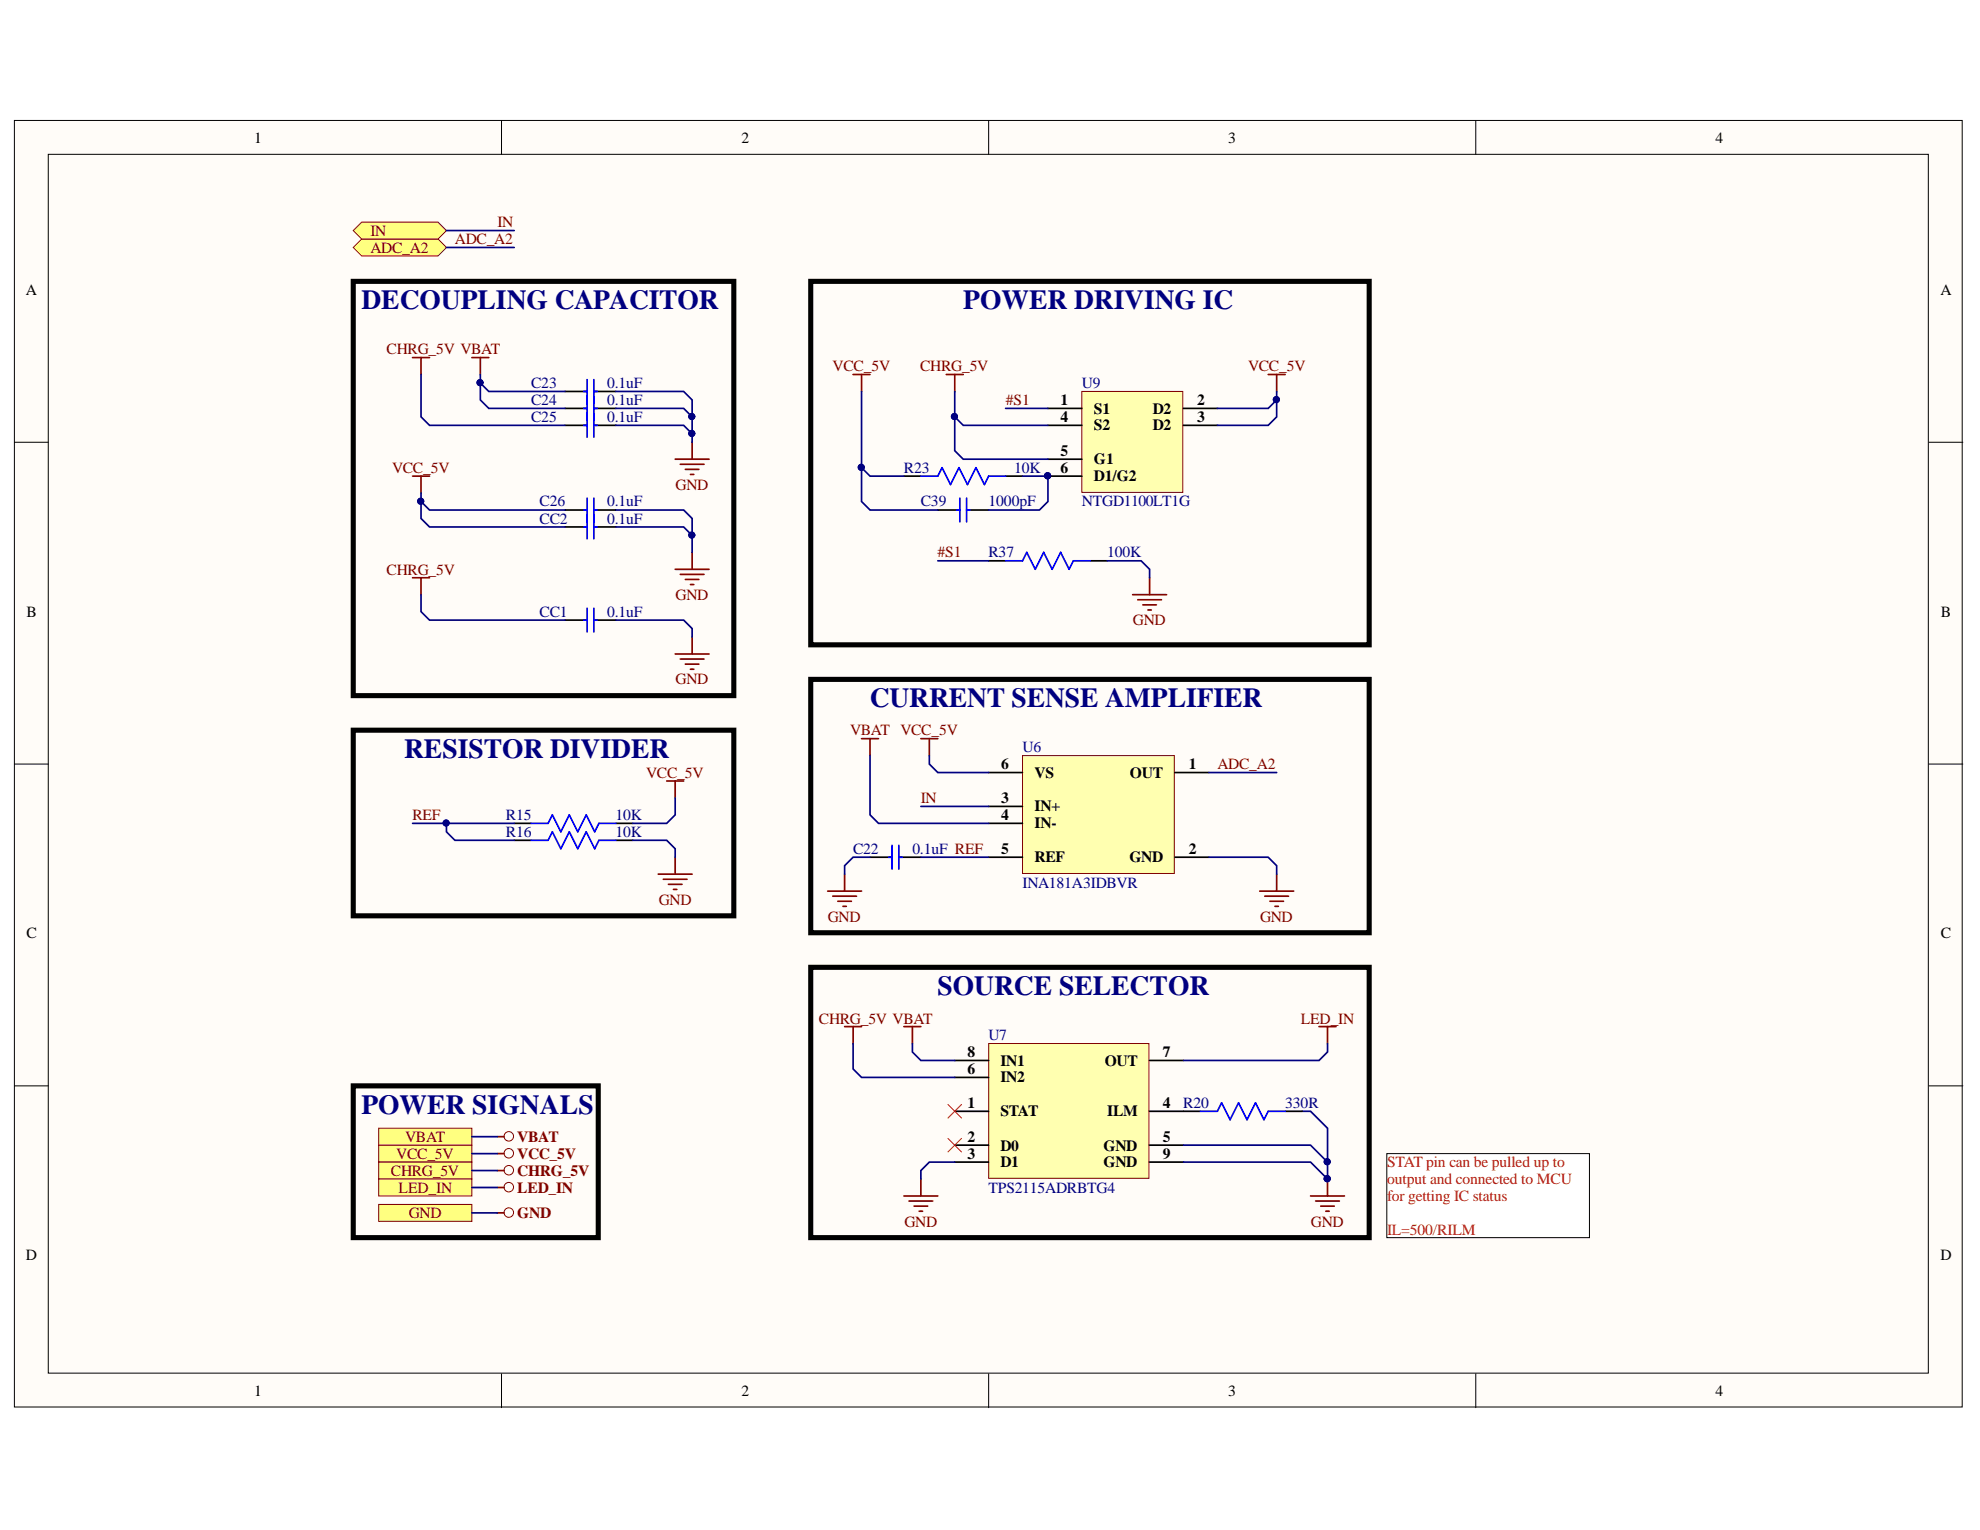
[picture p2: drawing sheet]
<svg xmlns="http://www.w3.org/2000/svg" width="279mm" height="216mm" viewBox="0 0 279 216" stroke-linecap="round" stroke-linejoin="round" font-family="sans-serif">
<g fill="#fffcf8" stroke="#000" stroke-width=".14">
<path d="M2 17h274.9v181.5h-274.9z"/>
<path d="M6.8 21.8h265.3v172h-265.3z"/>
</g>
<path d="M70.8 17v4.8M139.5 17v4.8M208.2 17v4.8M2 62.4h4.8M272.2 62.4h4.8M2 107.8h4.8M272.2 107.8h4.8M2 153.2h4.8M272.2 153.2h4.8M70.8 193.9v4.7M139.5 193.9v4.7M208.2 193.9v4.7" fill="none" stroke="#000" stroke-width=".14"/>
<path d="M114.4 39.7h78.8v51.3h-78.8z" fill="none" stroke="#000" stroke-width=".72"/>
<path d="M119.2 144.9h2.4M120.4 144.9v2.4M127.6 144.9h2.3M128.7 144.9v2.4" fill="none" stroke="#800000" stroke-width=".24"/>
<path d="M139.5 147.3h22.6v19h-22.6z" fill="#ffffb0" stroke="#800000" stroke-width=".14"/>
<path d="M79.7 55.2h3.1M83.8 55.2h3.1M134.7 156.8h4.8M134.7 152h4.8M134.7 149.6h4.8M162.2 156.8h4.8M162.2 149.6h4.8M134.7 161.6h4.8M134.7 164h4.8M162.2 161.6h4.8M162.2 164h4.8" fill="none" stroke="#000" stroke-width=".24"/>
<g fill="none" stroke="#800000" stroke-width=".24">
<path d="M66.6 50.5h2.4M67.8 50.5v2.3M95.3 64.8h4.8M96 65.5h3.3M96.7 66.2h1.9M97.4 66.9h.5M97.7 62.4v2.4M186.1 144.9h2.4M187.3 144.9v2.4M127.6 168.8h4.7M128.3 169.5h3.3M129 170.2h1.9"/>
<path d="M129.7 170.9h.5M129.9 166.4v2.4M184.9 168.8h4.8M185.7 169.5h3.3M186.4 170.2h1.9M187.1 170.9h.5M187.3 166.4v2.4"/>
</g>
<circle cx="187.3" cy="166.3" r=".43" fill="#000080" stroke="#000080" stroke-width=".14"/>
<path d="M82.4 55.2h.4M82.8 53.6v3.3M83.8 53.6v3.3M83.8 55.2h.5" fill="none" stroke="#00f" stroke-width=".24"/>
<path d="M49.8 39.7h53.7v58.5h-53.7zM114.4 136.5h78.8v38.1h-78.8z" fill="none" stroke="#000" stroke-width=".72"/>
<path d="M133.8 155.9l1.9 1.9M135.7 155.9l-1.9 1.9M133.8 160.6l1.9 2M135.7 160.6l-1.9 2" fill="none" stroke="#f00" stroke-width=".14"/>
<path d="M195.7 162.8h28.6v11.8h-28.6z" fill="#fff" stroke="#000" stroke-width=".14"/>
<path d="M114.4 95.9h78.8v35.7h-78.8z" fill="none" stroke="#000" stroke-width=".72"/>
<path d="M144.3 106.6h21.4v16.7h-21.4z" fill="#ffffb0" stroke="#800000" stroke-width=".14"/>
<g fill="none" stroke="#000" stroke-width=".24">
<path d="M79.7 72h3.1M83.8 72h3.1M72.6 116.2h2.4M72.6 118.6h2.4M86.9 116.2h2.4M86.9 118.6h2.4M139.5 109h4.8M139.5 113.8h4.8M139.5 116.2h4.8M165.8 109h4.8M122.8 121h3.1M126.8 121h3.1"/>
<path d="M139.5 121h4.8M165.8 121h4.8"/>
</g>
<g fill="none" stroke="#800000" stroke-width=".24">
<path d="M58.2 67.2h2.4M59.4 67.2v2.4M97.7 77.9v2.4M95.3 80.3h4.8M96 81.1h3.3M96.7 81.8h1.9M97.4 82.5h.5M94.1 110.2h2.4M95.3 110.2v2.4M121.6 104.2h2.4M122.8 104.2v2.4M129.9 104.2h2.4"/>
<path d="M131.1 104.2v2.4M92.9 123.4h4.8M93.6 124.1h3.3M94.3 124.8h1.9M95 125.5h.5M95.3 121v2.4M116.8 125.7h4.8M117.5 126.5h3.4M118.2 127.2h1.9M118.9 127.9h.5M119.2 123.4v2.3M177.8 125.7h4.7"/>
<path d="M178.5 126.5h3.3M179.2 127.2h1.9M179.9 127.9h.5M180.2 123.4v2.3"/>
</g>
<path d="M82.4 72h.4M82.8 70.3v3.3M83.8 70.3v3.3M83.8 72h.5M75 116.2h2.3l.6-1.2 1.2 2.4 1.2-2.4 1.2 2.4 1.2-2.4 1.2 2.4 .6-1.2h2.4M75 118.6h2.3l.6-1.2 1.2 2.4 1.2-2.4 1.2 2.4 1.2-2.4 1.2 2.4 .6-1.2h2.4M125.9 119.3v3.3M126.8 119.3v3.3M125.4 121h.5M126.8 121h.5" fill="none" stroke="#00f" stroke-width=".24"/>
<path d="M49.8 103h53.7v26.2h-53.7z" fill="none" stroke="#000" stroke-width=".72"/>
<path d="M49.8 34.9l1.2-1.2h10.8l1.2 1.2-1.2 1.2h-10.8z" fill-rule="evenodd" fill="#ffff80" stroke="#800000" stroke-width=".14"/>
<path d="M58.2 50.5h2.4M59.4 50.5v2.3" fill="none" stroke="#800000" stroke-width=".24"/>
<path d="M79.7 57.6h3.1M83.8 57.6h3.1M79.7 60h3.1M83.8 60h3.1" fill="none" stroke="#000" stroke-width=".24"/>
<path d="M82.4 57.6h.4M82.8 56v5.7M83.8 56v5.7M83.8 57.6h.5M82.4 60h.4M83.8 60h.5" fill="none" stroke="#00f" stroke-width=".24"/>
<g fill="#ffff80" stroke="#800000" stroke-width=".14">
<path d="M49.8 32.5l1.2-1.2h10.8l1.2 1.2-1.2 1.2h-10.8z" fill-rule="evenodd"/>
<path d="M53.4 170h13.2v2.3h-13.2z" fill-rule="evenodd"/>
</g>
<circle cx="71.8" cy="171.1" r=".67" fill="none" stroke="#800000" stroke-width=".14"/>
<path d="M70.2 171.2h.9" fill="none" stroke="#800000" stroke-width=".24"/>
<path d="M53.4 161.6h13.2v2.4h-13.2z" fill-rule="evenodd" fill="#ffff80" stroke="#800000" stroke-width=".14"/>
<circle cx="71.8" cy="162.7" r=".67" fill="none" stroke="#800000" stroke-width=".14"/>
<path d="M70.2 162.8h.9" fill="none" stroke="#800000" stroke-width=".24"/>
<path d="M49.8 153.2h34.6v21.4h-34.6z" fill="none" stroke="#000" stroke-width=".72"/>
<path d="M53.4 164h13.2v2.4h-13.2z" fill-rule="evenodd" fill="#ffff80" stroke="#800000" stroke-width=".14"/>
<circle cx="71.8" cy="165.1" r=".67" fill="none" stroke="#800000" stroke-width=".14"/>
<path d="M70.2 165.2h.9" fill="none" stroke="#800000" stroke-width=".24"/>
<path d="M53.4 159.2h13.2v2.4h-13.2z" fill-rule="evenodd" fill="#ffff80" stroke="#800000" stroke-width=".14"/>
<circle cx="71.8" cy="160.4" r=".67" fill="none" stroke="#800000" stroke-width=".14"/>
<path d="M70.2 160.4h.9" fill="none" stroke="#800000" stroke-width=".24"/>
<path d="M152.7 55.2h14.2v14.3h-14.2z" fill="#ffffb0" stroke="#800000" stroke-width=".14"/>
<g fill="none" stroke="#000" stroke-width=".24">
<path d="M147.9 57.6h4.8M167 57.6h4.8M79.7 74.4h3.1M83.8 74.4h3.1M127.6 67.2h2.3M132.3 72h3.1M136.4 72h3.1M139.5 79.1h2.4M141.9 67.2h2.4M147.9 60h4.8M147.9 64.8h4.8M147.9 67.2h4.8"/>
<path d="M153.9 79.1h2.3M167 60h4.8M79.7 87.5h3.1M83.8 87.5h3.1"/>
</g>
<circle cx="147.8" cy="67.1" r=".43" fill="#000080" stroke="#000080" stroke-width=".14"/>
<g fill="none" stroke="#800000" stroke-width=".24">
<path d="M120.4 52.8h2.4M121.6 52.8v2.4M133.5 52.8h2.4M134.7 52.8v2.4M179 52.8h2.3M180.2 52.8v2.4M58.2 81.5h2.4M59.4 81.5v2.4M95.3 92.3h4.8M96 93h3.3M96.7 93.7h1.9M97.4 94.4h.5"/>
<path d="M97.7 89.9v2.4M159.8 83.9h4.8M160.5 84.6h3.4M161.3 85.4h1.9M162 86.1h.5M162.2 81.5v2.4"/>
</g>
<g fill="none" stroke="#00f" stroke-width=".24">
<path d="M82.4 74.4h.4M82.8 72.7v3.3M83.8 72.7v3.3M83.8 74.4h.5M129.9 67.2h2.4l.6-1.2 1.2 2.4 1.2-2.4 1.2 2.4 1.2-2.4 1.2 2.4 .6-1.2h2.4M135 72h.4M135.4 70.3v3.3M136.4 70.3v3.3M136.4 72h.5M141.9 79.1h2.4l.6-1.2 1.2 2.4 1.2-2.4 1.2 2.4 1.2-2.4 1.2 2.4 .6-1.2h2.4M82.4 87.5h.4M82.8 85.8v3.4"/>
<path d="M83.8 85.8v3.4M83.8 87.5h.5"/>
</g>
<path d="M53.4 166.4h13.2v2.4h-13.2z" fill-rule="evenodd" fill="#ffff80" stroke="#800000" stroke-width=".14"/>
<circle cx="71.8" cy="167.5" r=".67" fill="none" stroke="#800000" stroke-width=".14"/>
<path d="M70.2 167.6h.9" fill="none" stroke="#800000" stroke-width=".24"/>
<g fill="none" stroke="#000080" stroke-width=".24">
<path d="M63 34.9h9.6M63 32.5h9.6M59.4 52.8v6l1.2 1.2h19.1M67.8 54v2.4l1.2 1.2h10.7M67.8 52.8v1.2l1.2 1.2h10.7M86.9 57.6h9.6l1.2 1.2v2.4M86.9 55.2h9.6l1.2 1.2v2.4M121.6 55.2v15.6l1.2 1.2h9.5M134.7 58.8v4.8l1.2 1.2h12M134.7 55.2v3.6l1.2 1.2h12M141.9 57.6h6M180.2 56.4v2.4l-1.2 1.2h-7.2"/>
<path d="M180.2 55.2v1.2l-1.2 1.2h-7.2M59.4 70.8v2.4l1.2 1.2h19.1M59.4 69.6v1.2l1.2 1.2h19.1M86.9 74.4h9.6l1.2 1.2M86.9 72h9.6l1.2 1.2v4.7M86.9 60h9.6l1.2 1.2v1.2M121.6 66l1.2 1.2h4.8M132.3 79.1h7.2M144.3 67.2h3.6v3.6l-1.2 1.2h-7.2M156.2 79.1h4.8l1.2 1.2v1.2M59.4 83.9v2.4l1.2 1.2h19.1M86.9 87.5h9.6l1.2 1.2v1.2"/>
<path d="M58.2 116.2h14.4M63 116.2v1.2l1.2 1.2h8.4M89.3 118.6h4.8l1.2 1.2v1.2M95.3 112.6v2.4l-1.2 1.2h-4.8M122.8 106.6v8.4l1.2 1.2h15.5M129.9 113.8h9.6M131.1 106.6v1.2l1.2 1.2h7.2M170.6 109h9.6M122.8 121h-2.4l-1.2 1.2v1.2M129.9 121h9.6M170.6 121h8.4l1.2 1.2v1.2M120.4 147.3v3.5l1.2 1.2h13.1"/>
<path d="M128.7 147.3v1.1l1.2 1.2h4.8M183.7 156.8h1.2l2.4 2.4v4.8M187.3 147.3v1.1l-1.2 1.2h-19.1M66.6 171.2h3.6M66.6 167.6h3.6M66.6 165.2h3.6M66.6 162.8h3.6M66.6 160.4h3.6M134.7 164h-3.6l-1.2 1.2v1.2M167 161.6h17.9l2.4 2.4v2.4l-2.4-2.4h-17.9"/>
</g>
<g fill="#000080" stroke="#000080" stroke-width=".14">
<circle cx="187.3" cy="163.9" r=".43"/>
<circle cx="63" cy="116.1" r=".43"/>
<circle cx="59.4" cy="70.7" r=".43"/>
<circle cx="67.7" cy="54" r=".43"/>
<circle cx="97.6" cy="75.5" r=".43"/>
<circle cx="97.6" cy="61.2" r=".43"/>
<circle cx="97.6" cy="58.8" r=".43"/>
<circle cx="121.5" cy="65.9" r=".43"/>
<circle cx="134.7" cy="58.8" r=".43"/>
<circle cx="147.8" cy="67.1" r=".43"/>
<circle cx="187.3" cy="166.3" r=".43"/>
<circle cx="180.1" cy="56.4" r=".43"/>
</g>
<path d="M167 156.8h2.4M181.3 156.8h2.4" fill="none" stroke="#000" stroke-width=".24"/>
<path d="M169.4 156.8h2.4l.6-1.2 1.2 2.4 1.2-2.4 1.2 2.4 1.2-2.4 1.2 2.4 .6-1.2h2.3" fill="none" stroke="#00f" stroke-width=".24"/>
<g font-size="3.9" fill="#000080">
<text x="51" y="43.6">DECOUPLING CAPACITOR</text>
<text x="135.9" y="43.6">POWER DRIVING IC</text>
<text x="122.7" y="99.8">CURRENT SENSE AMPLIFIER</text>
<text x="57" y="107">RESISTOR DIVIDER</text>
<text x="132.3" y="140.5">SOURCE SELECTOR</text>
<text x="51" y="157.2">POWER SIGNALS</text>
</g>
<g font-size="2.2">
<text x="35.9" y="20.1">1</text>
<text x="104.6" y="20.1">2</text>
<text x="173.3" y="20.1">3</text>
<text x="242.1" y="20.1">4</text>
<text x="3.6" y="41.6">A</text>
<text x="273.8" y="41.6">A</text>
<text x="149.6" y="57.2">1</text>
<text x="149.6" y="59.5">4</text>
<text x="154.4" y="58.4">S1</text>
<text x="162.7" y="58.4">D2</text>
<text x="168.9" y="57.2">2</text>
<text x="168.9" y="59.5">3</text>
<text x="149.6" y="64.4">5</text>
<text x="154.4" y="60.7">S2</text>
<text x="154.4" y="65.5">G1</text>
<text x="162.7" y="60.7">D2</text>
<text x="149.6" y="66.7">6</text>
<text x="154.4" y="67.9">D1/G2</text>
<text x="3.7" y="87">B</text>
<text x="273.9" y="87">B</text>
<text x="141.3" y="113.3">3</text>
<text x="141.3" y="108.6">6</text>
<text x="146" y="109.8">VS</text>
<text x="159.4" y="109.8">OUT</text>
<text x="167.7" y="108.6">1</text>
<text x="141.3" y="115.7">4</text>
<text x="146" y="114.5">IN+</text>
<text x="146" y="116.9">IN-</text>
<text x="141.3" y="120.5">5</text>
<text x="146" y="121.7">REF</text>
<text x="159.4" y="121.7">GND</text>
<text x="167.7" y="120.5">2</text>
<text x="3.7" y="132.4">C</text>
<text x="273.9" y="132.4">C</text>
<text x="136.5" y="149.2">8</text>
<text x="164.1" y="149.2">7</text>
<text x="136.5" y="151.5">6</text>
<text x="141.2" y="152.7">IN2</text>
<text x="141.2" y="150.4">IN1</text>
<text x="155.9" y="150.4">OUT</text>
<text x="136.5" y="156.4">1</text>
<text x="136.5" y="161.1">2</text>
<text x="141.2" y="157.5">STAT</text>
<text x="156.2" y="157.5">ILM</text>
<text x="164.1" y="156.4">4</text>
<text x="164.1" y="161.1">5</text>
<text x="136.5" y="163.5">3</text>
<text x="141.2" y="162.4">D0</text>
<text x="141.2" y="164.7">D1</text>
<text x="155.7" y="162.4">GND</text>
<text x="155.7" y="164.7">GND</text>
<text x="164.1" y="163.5">9</text>
<text x="3.6" y="177.8">D</text>
<text x="273.8" y="177.8">D</text>
<text x="35.9" y="196.9">1</text>
<text x="104.6" y="196.9">2</text>
<text x="173.3" y="196.9">3</text>
<text x="242.1" y="196.9">4</text>
</g>
<g font-size="2.2" fill="#800000">
<text x="52.3" y="35.7">ADC_A2</text>
<text x="52.3" y="33.2">IN</text>
<text x="64.2" y="34.4">ADC_A2</text>
<text x="70.2" y="32.1">IN</text>
<text x="54.6" y="50">CHRG_5V VBAT</text>
<text x="117.5" y="52.4">VCC_5V</text>
<text x="129.8" y="52.4">CHRG_5V</text>
<text x="176.1" y="52.4">VCC_5V</text>
<text x="141.9" y="57.2">#S1</text>
<text x="55.3" y="66.7">VCC_5V</text>
<text x="95.3" y="69.1">GND</text>
<text x="54.6" y="81.1">CHRG_5V</text>
<text x="132.3" y="78.6">#S1</text>
<text x="95.3" y="84.7">GND</text>
<text x="159.9" y="88.2">GND</text>
<text x="95.3" y="96.6">GND</text>
<text x="119.9" y="103.8">VBAT VCC_5V</text>
<text x="91.2" y="109.8">VCC_5V</text>
<text x="129.9" y="113.3">IN</text>
<text x="171.8" y="108.6">ADC_A2</text>
<text x="58.2" y="115.7">REF</text>
<text x="93" y="127.7">GND</text>
<text x="116.8" y="130.1">GND</text>
<text x="177.8" y="130.1">GND</text>
<text x="115.5" y="144.4">CHRG_5V VBAT</text>
<text x="183.6" y="144.4">LED_IN</text>
<text x="57.2" y="161.1">VBAT</text>
<text x="73" y="161.1">VBAT</text>
<text x="55.2" y="165.9">CHRG_5V</text>
<text x="55.9" y="163.5">VCC_5V</text>
<text x="73" y="163.5">VCC_5V</text>
<text x="73" y="165.9">CHRG_5V</text>
<text x="56.3" y="168.3">LED_IN</text>
<text x="57.7" y="171.9">GND</text>
<text x="73" y="171.9">GND</text>
<text x="73" y="168.3">LED_IN</text>
<text x="127.6" y="173.1">GND</text>
<text x="185" y="173.1">GND</text>
</g>
<g font-size="2.2" fill="#000080">
<text x="74.9" y="54.8">C23</text>
<text x="74.9" y="59.5">C25</text>
<text x="74.9" y="57.2">C24</text>
<text x="85.7" y="54.8">0.1uF</text>
<text x="85.7" y="59.5">0.1uF</text>
<text x="85.7" y="57.2">0.1uF</text>
<text x="152.7" y="54.8">U9</text>
<text x="76.1" y="71.5">C26</text>
<text x="85.7" y="71.5">0.1uF</text>
<text x="127.6" y="66.7">R23</text>
<text x="129.9" y="71.5">C39</text>
<text x="139.5" y="71.5">1000pF</text>
<text x="143.1" y="66.7">10K</text>
<text x="152.7" y="71.5">NTGD1100LT1G</text>
<text x="76.1" y="73.9">CC2</text>
<text x="85.7" y="73.9">0.1uF</text>
<text x="139.5" y="78.6">R37</text>
<text x="156.2" y="78.6">100K</text>
<text x="76.1" y="87">CC1</text>
<text x="85.7" y="87">0.1uF</text>
<text x="144.3" y="106.1">U6</text>
<text x="71.4" y="115.7">R15</text>
<text x="71.4" y="118.1">R16</text>
<text x="86.9" y="115.7">10K</text>
<text x="86.9" y="118.1">10K</text>
<text x="120.4" y="120.5">C22</text>
<text x="128.7" y="120.5">0.1uF REF</text>
<text x="144.3" y="125.2">INA181A3IDBVR</text>
<text x="139.5" y="146.8">U7</text>
<text x="167" y="156.4">R20</text>
<text x="181.4" y="156.4">330R</text>
<text x="139.5" y="168.3">TPS2115ADRBTG4</text>
</g>
<g font-size="2.2" fill="#f00">
<text x="195.7" y="164.7">STAT pin can be pulled up to</text>
<text x="195.7" y="167.1">output and connected to MCU</text>
<text x="195.7" y="169.5">for getting IC status</text>
<text x="195.7" y="174.3">IL=500/RILM</text>
</g>
</svg>
